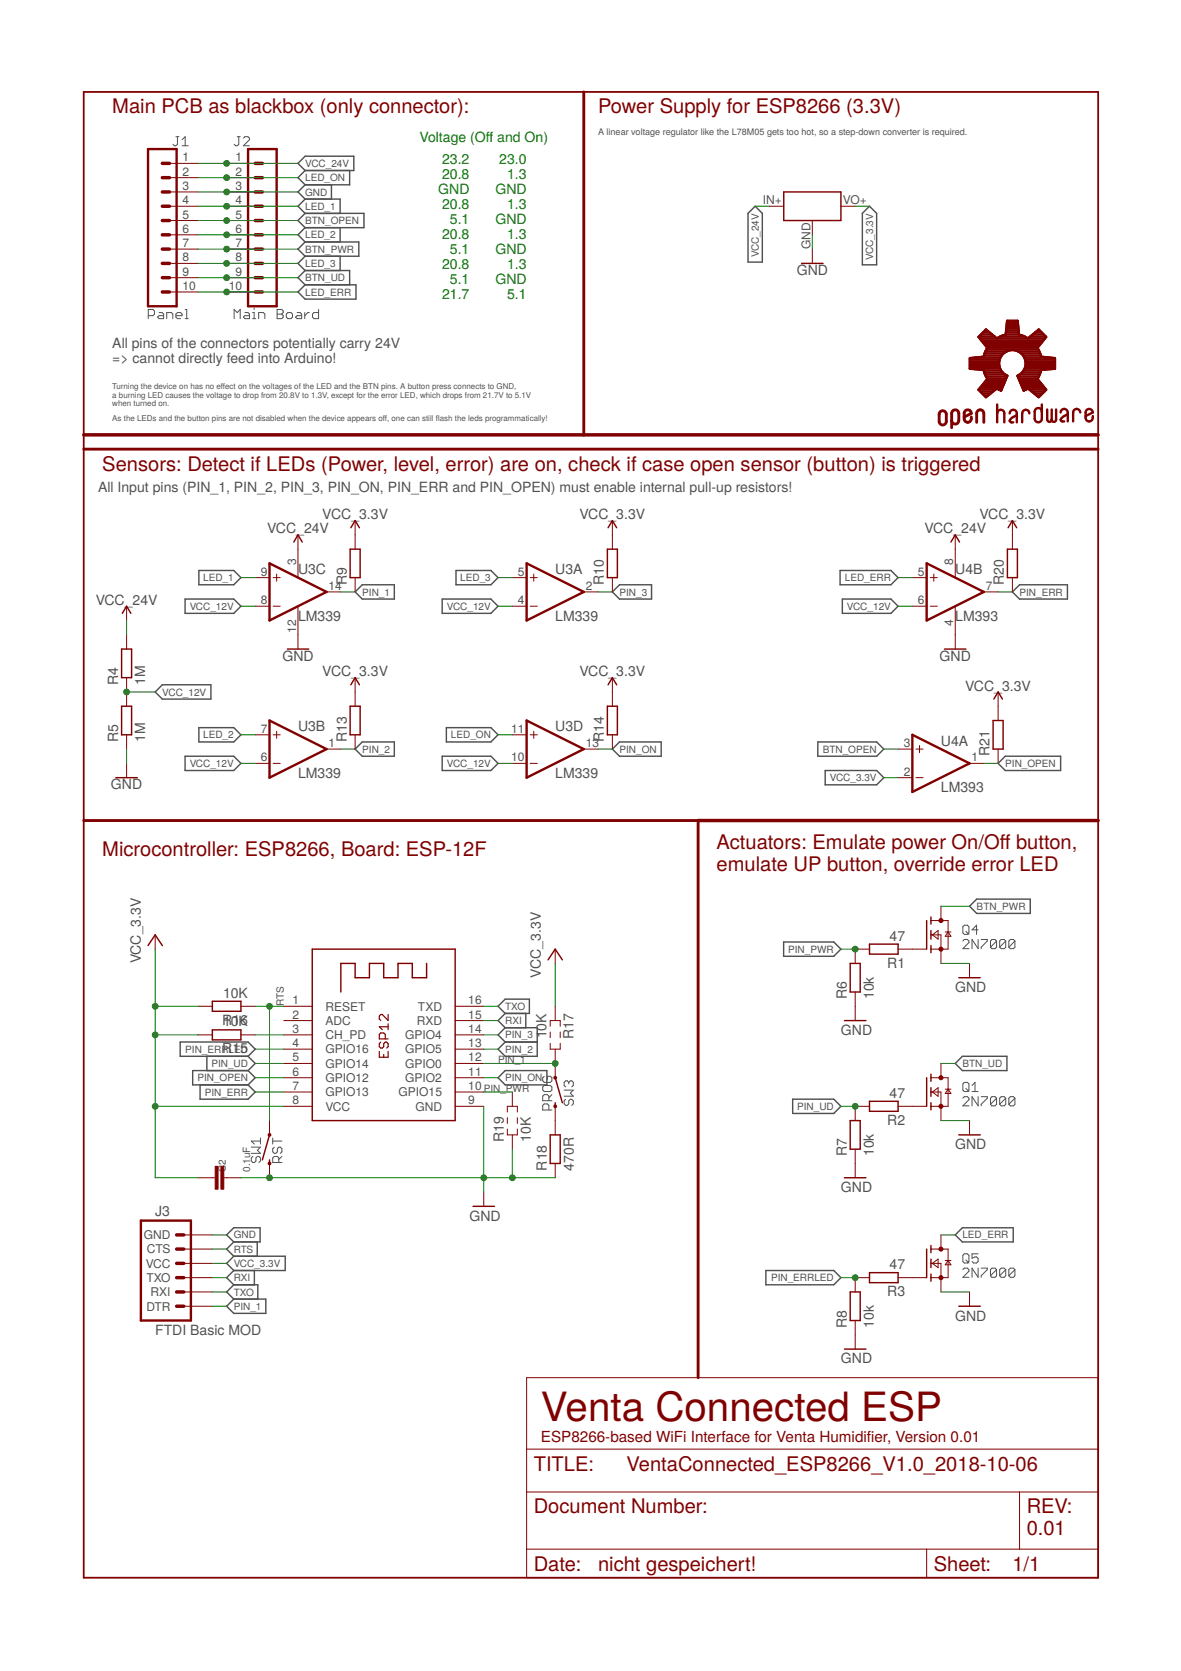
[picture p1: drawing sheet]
<svg xmlns="http://www.w3.org/2000/svg" width="210mm" height="297mm" viewBox="0 0 210 297" stroke-linecap="round" stroke-linejoin="round" font-family="sans-serif">
<g fill="none" stroke="#505050" stroke-width=".18">
<path d="M31.3 24.3h.5M31.5 24.3v1.4l-.2 .2h-.3l-.3-.2M32.4 25.9h1M32.4 24.8l.5-.5v1.6M42.2 24.3h.5M42.4 24.3v1.4l-.2 .2h-.3l-.3-.2M43.3 24.6l.2-.3h.6l.2 .3v.2l-1 1.1h1M26.4 56.1h.8l.3-.3v-.5l-.3-.3h-.8v1.6M28.3 55.6h.5l.3 .2v.8h-.8l-.3-.2 .3-.3h.8M29.6 56.6v-1h.9l.2 .2v.8M31.3 56.1h1.1v-.3l-.3-.2h-.6l-.2 .2v.6l.2 .2h.6M32.9 56.6h.5"/>
<path d="M32.9 55h.3v1.6M41.6 56.6v-1.6l.6 .6 .5-.6v1.6M43.5 55.6h.6l.2 .2v.8h-.8l-.2-.2 .2-.3h.8M44.9 55.6h.3v1M44.9 56.6h.5M45.2 54.8v.2M46 56.6v-1h.8l.3 .2v.8M49.3 55h.8l.2 .3v.3l-.2 .2 .2 .3v.3l-.2 .2h-.8zM49.3 55.8h.8M51.2 55.6h.5l.3 .2v.6l-.3 .2h-.5l-.3-.2v-.6zM52.8 55.6h.5l.3 .2v.8h-.8l-.3-.2 .3-.3h.8M54.2 55.6v1"/>
<path d="M55 55.6h-.3l-.5 .5M56.6 55v1.6h-.8l-.3-.2v-.6l.3-.2h.8M171.1 167.3l.3-.3h.5l.3 .3v.3l-1.1 1h1.1M171.4 164.5h.5l.3 .2v1.1l-.3 .3h-.5l-.3-.3v-1.1zM171.7 165.6l.5 .5M173.8 167v1.6l-1-1.6v1.6M173.8 165.3h-1l.8-.8v1.6M174.4 167h1.1v.3l-1.1 1.1v.2M177.1 167.3v1.1l-.3 .2h-.5l-.3-.2M177.1 167.3l-.3-.3h-.5l-.3 .3v1.1M177.1 167.3l-1.1 1.1M178.8 167.3v1.1l-.3 .2h-.6l-.2-.2"/>
<path d="M178.8 167.3l-.3-.3h-.6l-.2 .3v1.1M178.8 167.3l-1.1 1.1M180.4 167.3v1.1l-.3 .2h-.5l-.3-.2M180.4 167.3l-.3-.3h-.5l-.3 .3v1.1M180.4 167.3l-1.1 1.1M96.7 191.3l-.2 .3v.5l.2 .3h1.1l.3-.3v-.5l-.3-.3h-.5v.6M96.7 193h1.1l.3 .2v.6l-.3 .2h-1.1l-.2-.2v-.6zM97.6 197.3v-.8l-.3-.3h-.6l-.2 .3v.8h1.6M97.6 195.7v-.8l-.3-.3h-.6l-.2 .3v.8h1.6M98.1 194.6l-.5 .5M100.3 193.8h1.6l-.5 .5 .5 .6h-1.6M100.5 195.4l-.2 .3v.5l.2 .3h.3l.3-.3v-.5l.3-.3h.2l.3 .3v.5l-.3 .3"/>
<path d="M101.1 192.4l-.3-.3h-.3l-.2 .3v.6l.2 .2M101.1 192.4v.3M101.1 192.4l.3-.3h.2l.3 .3v.6l-.3 .2M171.1 195.2l.3-.3h.5l.3 .3v.3l-1.1 1.1h1.1M171.4 192.4h.5l.3 .3v1.1l-.3 .2h-.5l-.3-.2v-1.1zM171.7 193.5l.5 .5M172.8 194h1M172.8 193l.5-.6v1.6M173.8 194.9v1.7l-1-1.7v1.7M174.4 194.9h1.1v.3l-1.1 1.1v.3M177.1 195.2l-.3-.3h-.5l-.3 .3v1.1M177.1 195.2v1.1l-.3 .3h-.5l-.3-.3"/>
<path d="M177.1 195.2l-1.1 1.1M178.8 195.2l-.3-.3h-.6l-.2 .3v1.1M178.8 195.2v1.1l-.3 .3h-.6l-.2-.3M178.8 195.2l-1.1 1.1M180.4 195.2l-.3-.3h-.5l-.3 .3v1.1M180.4 195.2v1.1l-.3 .3h-.5l-.3-.3M180.4 195.2l-1.1 1.1M44.7 203.9h1.6l-.6 .6 .6 .5h-1.6M44.9 205.6l-.2 .2v.6l.2 .3h.3l.3-.3v-.6l.2-.2h.3l.3 .2v.6l-.3 .3M46.3 202.8h-1.6l.5 .6M46.3 202.3v1.1M48.5 202.3v1.1"/>
<path d="M48.5 202.8h1.6M48.7 203.9l-.2 .3v.5l.2 .3h.3l.3-.3v-.5l.3-.3h.2l.3 .3v.5l-.3 .3M49.6 206.7v-.9l-.3-.2h-.6l-.2 .2v.9h1.6M50.1 205.6l-.5 .5M171.1 225.7l.3-.3h.5l.3 .3v.3l-1.1 1.1h1.1M171.4 222.9h.5l.3 .3v1l-.3 .3h-.5l-.3-.3v-1zM171.7 224l.5 .5M173.8 222.9h-1v.8l.8-.3 .2 .3v.5l-.2 .3h-.6l-.2-.3M173.8 225.4v1.7l-1-1.7v1.7M174.4 225.4h1.1v.3l-1.1 1.1v.3M177.1 225.7l-.3-.3h-.5l-.3 .3v1.1M177.1 225.7v1.1l-.3 .3h-.5l-.3-.3"/>
<path d="M177.1 225.7l-1.1 1.1M178.8 225.7l-.3-.3h-.6l-.2 .3v1.1M178.8 225.7v1.1l-.3 .3h-.6l-.2-.3M178.8 225.7l-1.1 1.1M180.4 225.7l-.3-.3h-.5l-.3 .3v1.1M180.4 225.7v1.1l-.3 .3h-.5l-.3-.3M180.4 225.7l-1.1 1.1"/>
</g>
<g fill="none" stroke="#505050" stroke-width=".25">
<path d="M53 29l1.2-1.2h8.7v2.5h-8.7zM54.2 32.9l-1.2 1.2 1.2 1.3M54.2 35.4h6.3v2.5M54.2 30.3l-1.2 1.3 1.2 1.3M54.2 35.4l-1.2 1.3 1.2 1.2M54.2 37.9h10.5v2.6h-10.5M54.2 37.9l-1.2 1.3 1.2 1.3M58.9 32.9v2.5M62.1 30.3v2.6h-7.9M134.2 36.7l1.3 1.2v8.7h-2.6v-8.7zM153.3 37.9l1.2-1.2 1.3 1.2v9.2h-2.5zM53 51.9l1.2-1.3h9.1v2.6h-9.1z"/>
<path d="M54.2 48.1h7.9v2.5M54.2 40.5l-1.2 1.2 1.2 1.3M54.2 43h9.6v2.6h-9.6M54.2 45.6l-1.2 1.2 1.2 1.3M54.2 43l-1.2 1.3 1.2 1.3M54.2 48.1l-1.2 1.3 1.2 1.2M60.5 40.5v2.5M60.5 45.6v2.5M32.9 106.5h8.7l1.2 1.3-1.2 1.2h-8.7zM35.3 101.4h6.3l1.2 1.3-1.2 1.2h-6.3zM64.4 103.9h5.7v2.6h-5.7l-1.3-1.3zM78.6 106.5h8.6l1.3 1.3-1.3 1.2h-8.6z"/>
<path d="M81 101.4h6.2l1.3 1.3-1.3 1.2h-6.2zM110.1 103.9h5.7v2.6h-5.7l-1.3-1.3zM149.3 101.4h9l1.3 1.3-1.3 1.2h-9zM149.7 106.5h8.6l1.3 1.3-1.3 1.2h-8.6zM181.2 103.9h8.5v2.6h-8.5l-1.3-1.3zM27.6 123l1.3-1.3h8.6v2.6h-8.6zM32.9 134.4h8.7l1.2 1.3-1.2 1.3h-8.7zM35.3 129.3h6.3l1.2 1.3-1.2 1.3h-6.3zM64.4 131.9h5.7v2.5h-5.7l-1.3-1.2zM78.6 134.4h8.6l1.3 1.3-1.3 1.3h-8.6zM79.3 129.3h7.9l1.3 1.3-1.3 1.3h-7.9zM110.1 131.9h7.4v2.5h-7.4l-1.3-1.2z"/>
<path d="M145.4 131.9h10.4l1.3 1.3-1.3 1.2h-10.4zM146.7 137h9.1l1.3 1.2-1.3 1.3h-9.1zM178.7 134.4h9.8v2.6h-9.8l-1.3-1.3zM88.5 178.9l1.3-1.3h4.3v2.5h-4.3zM139.3 167.4h8.9l1.3 1.3-1.3 1.3h-8.9zM172.3 161.1l1.3-1.3h9.5v2.6h-9.5zM32 185.2h12.1l1.3 1.3-1.3 1.3h-12.1zM35.6 192.8v2.6h8.5l1.3-1.3-1.3-1.3M36.8 187.8v2.5M44.1 187.8l1.3 1.2-1.3 1.3M44.1 190.3h-9.9v2.5h9.9M44.1 190.3l1.3 1.3-1.3 1.2"/>
<path d="M89.8 190.3h7.4v2.5h-7.4l-1.3-1.2zM89.8 182.7h5.7v5.1h-5.7l-1.3-1.3 1.3-1.3M89.8 182.7l-1.3 1.3 1.3 1.2M89.8 185.2h5.7M89.8 180.1l-1.3 1.3 1.3 1.3M93.5 180.1v2.6M140.9 195.4h7.3l1.3 1.3-1.3 1.2h-7.3zM169.8 189l1.2-1.2h8v2.5h-8zM40.3 219.5l1.3-1.3h4.6v2.6h-4.6zM171 218.2h9.1v2.6h-9.1l-1.2-1.3zM40.3 232.2l1.3-1.3h5.6v2.6h-5.6zM41.6 220.8l-1.3 1.2 1.3 1.3"/>
<path d="M41.6 223.3l-1.3 1.3 1.3 1.2M41.6 223.3h9.1v2.5h-9.1M41.6 225.8l-1.3 1.3 1.3 1.3M41.6 228.4l-1.3 1.3 1.3 1.2M41.6 228.4h4.2v2.5M45.2 225.8v2.6M45.7 220.8v2.5M136.1 225.8h12.1l1.3 1.3-1.3 1.3h-12.1z"/>
</g>
<path d="M103.8 16.3v61M14.9 79.8h180.3M167.2 73.1l.5-.1 .5 .4v1.5a.63 .63 0 0 1-.6 .6 .63 .63 0 0 1-.7-.6v-1.5zM169.1 74.8a.63 .63 0 0 0 .7 .6 .63 .63 0 0 0 .6-.6v-1.3a.63 .63 0 0 0-.6-.6 .63 .63 0 0 0-.7 .6v2.5M171.4 74.1l1.2-.6a.63 .63 0 0 0-.6-.6 .63 .63 0 0 0-.6 .6v.9a.67 .67 0 0 0 .8 .7 .67 .67 0 0 0 .4-1M173.6 75.1v-1.6a.63 .63 0 0 1 .6-.6 .63 .63 0 0 1 .7 .6v1.6M14.9 145.9h109.2v99" fill="none" stroke="#800000" stroke-width=".51"/>
<g fill="none" stroke="#800000" stroke-width=".61">
<path d="M28.9 31.6h1.2M28.9 36.7h1.2M28.9 39.2h1.2M28.9 29h1.2M28.9 34.1h1.2M45.4 31.6h1.2M45.4 36.7h1.2M45.4 39.2h1.2M45.4 29h1.2M45.4 34.1h1.2M28.9 41.7h1.2M28.9 46.8h1.2"/>
<path d="M28.9 51.9h1.2M28.9 44.3h1.2M28.9 49.4h1.2M45.4 41.7h1.2M45.4 46.8h1.2M45.4 51.9h1.2M45.4 44.3h1.2M45.4 49.4h1.2M14.9 77.3h180.3M124.1 145.9h71.1M31.4 219.5h1.3M31.4 227.1h1.3"/>
<path d="M31.4 229.7h1.3M31.4 232.2h1.3M31.4 222h1.3M31.4 224.6h1.3"/>
</g>
<g fill="none" stroke="#800000" stroke-width=".25">
<path d="M139.3 34.1h10.2v5.1h-10.2zM142.5 46.8h3.8M52.2 96.4l.8-1.3 .7 1.3M62.2 97.6h1.8v5.1h-1.8zM62.4 93.8l.7-1.3 .8 1.3M107.9 97.6h1.8v5.1h-1.8zM108.1 93.8l.7-1.3 .8 1.3M169 96.4l.8-1.3 .7 1.3M179 97.6h1.8v5.1h-1.8zM179.2 93.8l.7-1.3 .8 1.3M21.6 115.4h1.8v5.1h-1.8zM21.7 109l.8-1.2 .8 1.2"/>
<path d="M51.1 115.4h3.8M167.9 115.4h3.8M20.6 138.2h3.8M21.6 125.5h1.8v5.1h-1.8zM62.2 125.5h1.8v5.1h-1.8zM62.4 121.7l.7-1.2 .8 1.2M107.9 125.5h1.8v5.1h-1.8zM108.1 121.7l.7-1.2 .8 1.2M176.5 128.1h1.8v5.1h-1.8zM176.6 124.3l.8-1.3 .8 1.3M26.3 168.1l1.3-1.9 1.3 1.9M37.7 178h5.1v1.8h-5.1z"/>
<path d="M55.5 168.7h25.4v30.5h-25.4zM75.8 171.3v2.5h-2.5v-2.5h-2.6v2.5h-2.5v-2.5h-2.5v2.5h-2.6v-2.5h-2.5v5M97.4 170.6l1.3-1.9 1.2 1.9M151.1 171.3h1.8v5h-1.8zM154.5 167.8h5.1v1.8h-5.1zM164.7 163.6v5.1M165.5 163v1.3M165.5 165.4v1.5M165.5 168.1v1.3M170.4 173.8h3.8M37.7 183.1h5.1v1.7h-5.1zM98.7 196v.7"/>
<path d="M98.7 191.6l1.2 4.4M150.1 181.4h3.8M151.1 199.2h1.8v5.1h-1.8zM154.5 195.8h5.1v1.7h-5.1zM164.7 191.6v5.1M165.5 190.9v1.3M165.5 193.4v1.5M165.5 196v1.3M47.9 206.2v.6M47.9 201.7l-1.3 4.5M84.1 214.4h3.8M97.8 201.7h1.8v5.1h-1.8z"/>
<path d="M150.1 209.4h3.8M170.4 201.7h3.8M150.1 239.8h3.8M151.1 229.7h1.8v5h-1.8zM154.5 226.2h5.1v1.8h-5.1zM164.7 222v5.1M165.5 221.4v1.3M165.5 223.8v1.5M165.5 226.5v1.3M170.4 232.2h3.8"/>
</g>
<g fill="none" stroke="#800000" stroke-width=".18">
<path d="M30.1 36.7h5.1M30.1 31.6h5.1M30.1 39.2h5.1M30.1 34.1h5.1M30.1 29h5.1M40.3 36.7h5.1M40.3 31.6h5.1M40.3 39.2h5.1M40.3 34.1h5.1M40.3 29h5.1M136.8 36.7h2.5M144.4 39.2v2.5"/>
<path d="M149.5 36.7h2.5M30.1 51.9h5.1M30.1 46.8h5.1M30.1 41.7h5.1M30.1 49.4h5.1M30.1 44.3h5.1M40.3 51.9h5.1M40.3 46.8h5.1M40.3 41.7h5.1M40.3 49.4h5.1M40.3 44.3h5.1M144.4 44.3v2.5"/>
<path d="M53 95.1v7.6M63.1 92.5v5.1M108.8 92.5v5.1M169.8 95.1v7.6M179.9 92.5v5.1M22.5 107.8v2.5M22.5 112.8v2.6M45.4 102.7h2.5M45.4 107.8h2.5M48.5 102.7h1.3M48.5 107.8h1.3M49.2 102v1.3"/>
<path d="M53 107.8v7.6M58 105.2h2.6M63.1 102.7v2.5M91.1 102.7h2.5M91.1 107.8h2.5M94.2 102.7h1.3M94.2 107.8h1.3M94.9 102v1.3M103.8 105.2h2.5M108.8 102.7v2.5M162.2 102.7h2.5M162.2 107.8h2.5"/>
<path d="M165.3 102.7h1.3M165.3 107.8h1.3M166 102v1.3M169.8 107.8v7.6M174.9 105.2h2.5M179.9 102.7v2.5M22.5 120.5v5M22.5 130.6v2.6M22.5 135.7v2.5M45.4 135.7h2.5M45.4 130.6h2.5M48.5 135.7h1.3"/>
<path d="M48.5 130.6h1.3M49.2 130v1.3M58 133.2h2.6M63.1 120.5v5M63.1 130.6v2.6M91.1 135.7h2.5M91.1 130.6h2.5M94.2 135.7h1.3M94.2 130.6h1.3M94.9 130v1.3M103.8 133.2h2.5M108.8 120.5v5"/>
<path d="M108.8 130.6v2.6M159.6 133.2h2.6M159.6 138.2h2.6M162.8 133.2h1.3M162.8 138.2h1.3M163.4 132.5v1.3M172.3 135.7h2.6M177.4 123v5.1M177.4 133.2v2.5M27.6 166.2v2.5M35.2 178.9h2.5M42.8 178.9h2.6"/>
<path d="M50.4 178.9h5.1M80.9 178.9h5.1M98.7 168.7v2.6M98.7 178.9v2.5M152 176.3v5.1M154.5 168.7h-2.5v2.6M159.6 168.7h5.1M165.5 163.6h3v5.1h-3M165.5 166.2h1.7v5.1M165.7 166.2l1-.8v1.5zM167.2 161.1v2.5M168 165.7h1"/>
<path d="M168.5 165.7l.5 .7h-1zM172.3 171.3v2.5M35.2 184h2.5M42.8 184h2.6M47.9 199.2v2.5M50.4 196.7h5.1M50.4 181.4h5.1M50.4 184h5.1M50.4 186.5h5.1M50.4 189h5.1M50.4 191.6h5.1M50.4 194.1h5.1"/>
<path d="M80.9 196.7h5.1M80.9 181.4h5.1M80.9 184h5.1M80.9 186.5h5.1M80.9 189h5.1M80.9 191.6h5.1M80.9 194.1h5.1M90.2 197.7v-1h1.7v1M90.2 198.7v1M91.1 194.1v2.6M91.9 198.7v1M97.8 182.4v-1h1.8v1"/>
<path d="M97.8 185.5v1h1.8v-1M97.8 183.5v1M98.7 186.5v5.1M98.7 196.7v5M99.6 183.5v1M154.5 196.7h-2.5v2.5M159.6 196.7h5.1M165.5 191.6h3v5.1h-3M165.5 194.1h1.7v5.1M165.7 194.1l1-.7v1.5zM167.2 189v2.6M168 193.6h1"/>
<path d="M168.5 193.6l.5 .8h-1zM172.3 199.2v2.5M32.7 219.5h5M35.2 209.4h3M39.8 209.4h3M47.9 206.8v2.6M86 211.9v2.5M90.2 200.7v1h1.7v-1M91.1 201.7v2.6M98.7 206.8v2.6M152 204.3v5.1M167.2 219.5v2.5"/>
<path d="M32.7 232.2h5M32.7 229.7h5M32.7 227.1h5M32.7 224.6h5M32.7 222h5M152 234.7v5.1M154.5 227.1h-2.5v2.6M159.6 227.1h5.1M165.5 222h3v5.1h-3M165.5 224.6h1.7v5.1M165.7 224.6l1-.8v1.5zM168 224.1h1"/>
<path d="M168.5 224.1l.5 .7h-1zM172.3 229.7v2.5M93.6 244.9h101.6v35.6h-101.6zM93.6 257.6h101.6M93.6 265.2h101.6M93.6 275.4h101.6M164.7 275.4v5.1M181.2 265.2v10.2"/>
</g>
<g fill="none" stroke="#800000" stroke-width=".42">
<path d="M26.3 26.5h5.1v27.9h-5.1zM44.1 26.5h5.1v27.9h-5.1zM174 59.8h2.8M174.4 59.5h1.9M174.8 59.1h1.1M175.1 58.7h.3M177.8 59.8h4.3M178.8 59.5l-1.6 .7M178.8 59.5l.2-2.5h1.9l.2 2.5M178.8 59.5h2.3M178.8 59.1h2.3M178.8 58.7h2.2"/>
<path d="M178.9 58.3h2.1M178.9 58h2.1M178.9 57.6h2M179 57.2h1.9M181.1 59.5l1.6 .7M183.1 59.8h2.8M183.6 59.5h1.9M184 59.1h1.1M184.5 58.7h.2M172.4 65.4h5.3M172.4 65.1h5.2M172.4 64.7h5.2"/>
<path d="M172.4 64.3h5.2M172.4 63.9h5.3M173.2 63.6h4.6M174 69.2h3M174.2 60.2h11.5M174.2 69.6h2.3M174.3 68.8h3.9M174.5 60.6h10.9M174.6 69.9h1.4M174.6 68.5h3.7M174.8 61h10.3M174.8 65.8l.7 1.6"/>
<path d="M174.8 63.4l-2.4 .3v1.8l2.4 .3M174.8 65.8h3.1M174.9 63.2h3.1M174.9 68.1h3.6M175 70.3h.6M175 66.2h3.2M175 62.8h3.4M175.1 66.6h3.5M175.1 61.3h9.7M175.2 62.5h3.7M175.2 67.7h3.4M175.3 67h3.7"/>
<path d="M175.3 62.1h9.2M175.4 61.7h9.1M175.5 67.3h3.3M175.5 61.8l-.7 1.6M175.5 67.4l-1.6 1.9 1.3 1.3 2-1.6M177.2 69l.7 .4M177.2 60.2l-2-1.6-1.3 1.3 1.6 1.9M177.2 73.5a.63 .63 0 0 1 .7-.6 .63 .63 0 0 1 .6 .6v1.6M177.2 71.9v3.2M177.4 69.2h.6M177.5 64.6l.1 .4a2.4 2.4 0 0 0 1.4 1.8M177.5 64.6a2.39 2.39 0 0 1 3.8-2 2.39 2.39 0 0 1-.5 4.2"/>
<path d="M177.5 64.6l.3 1 .4 .6M177.5 64.6a2.38 2.38 0 0 1 3.1-2.3 2.38 2.38 0 0 1 1.3 3.6M178.2 66.2l.8 .6M179 66.8l-1.1 2.6M179.5 73.5a.63 .63 0 0 1 .6-.6 .63 .63 0 0 1 .6 .6v1.6M180.7 73.8a1.59 1.59 0 0 0-1.2 1.1l.2 .2h.4M180.8 66.8l1.1 2.6M180.9 67h3.7M181 62.5h3.7M181.1 67.3h3.3M181.2 67.7h3.4M181.3 66.6h3.5"/>
<path d="M181.4 68.1h3.6M181.5 68.5h3.8M181.5 62.8h3.4M181.7 68.8h3.9M181.7 66.2h3.2M181.8 69.2h.6M181.9 63.2h3.1M181.9 65.9l-.4 .5-.7 .4M182 65.8h3M182.1 63.6h4.5M182.2 65.4h5.3M182.2 63.9h5.3"/>
<path d="M182.3 65.1h5.2M182.3 64.3h5.2M182.3 64.7h5.2M182.7 69l-.8 .4M182.7 60.2l1.9-1.6 1.3 1.3-1.5 1.9M182.9 69.2h3M182.9 73.5a.63 .63 0 0 0-.6-.6 .63 .63 0 0 0-.6 .6v1.6M183.4 69.6h2.3M183.8 69.9h1.5M184.3 70.3h.6M184.4 61.8l.6 1.6M184.4 67.4l1.5 1.9-1.3 1.3-1.9-1.6"/>
<path d="M185 65.8l-.6 1.6M185 63.4l2.5 .3v1.8l-2.5 .3M185.2 71.9v2.5a.63 .63 0 0 1-.7 .7 .63 .63 0 0 1-.6-.7v-1.2a.63 .63 0 0 1 .6-.7 .63 .63 0 0 1 .7 .7M186.1 72.8v1.8a.4 .4 0 0 0 .4 .4 .4 .4 0 0 0 .4-.4 .39 .39 0 0 0 .4 .4 .39 .39 0 0 0 .4-.4v-1.8M186.9 72.8v2M188.5 73.3a.63 .63 0 0 1 .6-.6 .63 .63 0 0 1 .7 .6v1.6M189.8 73.6a1.65 1.65 0 0 0-1.3 1.1l.2 .2h.4M192 73.3a.63 .63 0 0 0-.6-.6 .63 .63 0 0 0-.7 .6v1.6M193 74l1.2-.7a.63 .63 0 0 0-.6-.6 .63 .63 0 0 0-.6 .6v1a.67 .67 0 0 0 .8 .6 .67 .67 0 0 0 .4-.9M47.9 100.1l10.1 5.1-10.1 5.1zM93.6 100.1l10.2 5.1-10.2 5.1zM164.7 100.1l10.2 5.1-10.2 5.1z"/>
<path d="M47.9 128.1l10.1 5.1-10.1 5zM93.6 128.1l10.2 5.1-10.2 5zM162.2 130.6l10.1 5.1-10.1 5.1zM25 217h8.9v17.7h-8.9z"/>
<circle cx="98.7" cy="191.6" r=".13"/>
<circle cx="98.7" cy="196.7" r=".13"/>
<circle cx="47.9" cy="201.7" r=".13"/>
<circle cx="47.9" cy="206.8" r=".13"/>
</g>
<g fill="#800000" stroke="#800000" stroke-width=".18">
<path d="M38.2 207.3h.6v4.1h-.6z"/>
<path d="M39.3 207.3h.5v4.1h-.5z"/>
</g>
<path d="M67.4 186.9v1h1.6v-1M67.7 185.3l-.3 .2v.6l.3 .2h.2l.3-.2v-.6l.3-.2h.2l.3 .2v.6l-.3 .2M68.2 187.4v.5M68.5 184.7v-.8l-.3-.3h-.5l-.3 .3v.8h1.6M69 180.3v1.1l-1.1-1.1h-.2l-.3 .3v.5l.3 .3M69 182v1M69 182.5h-1.6l.5 .5" fill="none" stroke="#800000" stroke-width=".21"/>
<path d="M14.9 16.3h180.3v264.2h-180.3z" fill="none" stroke="#800000" stroke-width=".32"/>
<g fill="#800000" stroke="#800000" stroke-width=".18">
<circle cx="167.2" cy="168.7" r=".36"/>
<circle cx="167.2" cy="163.6" r=".36"/>
<circle cx="167.2" cy="196.7" r=".36"/>
<circle cx="167.2" cy="191.6" r=".36"/>
<circle cx="167.2" cy="227.1" r=".36"/>
<circle cx="167.2" cy="222" r=".36"/>
</g>
<g fill="none" stroke="#008000" stroke-width=".18">
<path d="M35.2 34.1h17.8M35.2 31.6h17.8M35.2 36.7h17.8M35.2 39.2h17.8M35.2 29h17.8M134.2 36.7h2.6M152 36.7h2.5M35.2 41.7h17.8M35.2 46.8h17.8M35.2 51.9h17.8M35.2 44.3h17.8M35.2 49.4h17.8"/>
<path d="M144.4 41.7v2.6M22.5 110.3v2.5M42.8 102.7h2.6M42.8 107.8h2.6M60.6 105.2h2.5M88.5 102.7h2.6M88.5 107.8h2.6M106.3 105.2h2.5M159.6 102.7h2.6M159.6 107.8h2.6M177.4 105.2h2.5M22.5 133.2v2.5"/>
<path d="M22.5 123h5.1M42.8 130.6h2.6M42.8 135.7h2.6M60.6 133.2h2.5M88.5 130.6h2.6M88.5 135.7h2.6M106.3 133.2h2.5M157.1 133.2h2.5M157.1 138.2h2.5M174.9 135.7h2.5M27.6 168.7v40.7h7.6M27.6 178.9h7.6"/>
<path d="M45.4 178.9h5M47.9 178.9v20.3M86 178.9h2.5M98.7 171.3v7.6M149.5 168.7h2.5M167.2 171.3h5.1M167.2 161.1h5.1M27.6 196.7h22.8M27.6 184h7.6M45.4 194.1h5M45.4 189h5M45.4 184h5"/>
<path d="M45.4 191.6h5M45.4 186.5h5M86 194.1h5.1M86 189h12.7M86 196.7v15.2M86 184h2.5M86 191.6h2.5M86 186.5h2.5M86 181.4h2.5M149.5 196.7h2.5M167.2 189h2.6M167.2 199.2h5.1"/>
<path d="M37.7 219.5h2.6M42.8 209.4h55.9M91.1 204.3v5.1M167.2 219.5h2.6M37.7 229.7h2.6M37.7 224.6h2.6M37.7 232.2h2.6M37.7 227.1h2.6M37.7 222h2.6M149.5 227.1h2.5M167.2 229.7h5.1"/>
</g>
<g fill="#008000" stroke="#008000" stroke-width=".18">
<circle cx="152" cy="168.7" r=".51"/>
<circle cx="152" cy="196.7" r=".51"/>
<circle cx="40.3" cy="34.1" r=".51"/>
<circle cx="86" cy="209.4" r=".51"/>
<circle cx="91.1" cy="209.4" r=".51"/>
<circle cx="47.9" cy="209.4" r=".51"/>
<circle cx="40.3" cy="31.6" r=".51"/>
<circle cx="40.3" cy="36.7" r=".51"/>
<circle cx="40.3" cy="41.7" r=".51"/>
<circle cx="40.3" cy="46.8" r=".51"/>
<circle cx="40.3" cy="51.9" r=".51"/>
<circle cx="40.3" cy="39.2" r=".51"/>
<circle cx="40.3" cy="44.3" r=".51"/>
<circle cx="40.3" cy="49.4" r=".51"/>
<circle cx="40.3" cy="29" r=".51"/>
<circle cx="27.6" cy="178.9" r=".51"/>
<circle cx="27.6" cy="184" r=".51"/>
<circle cx="27.6" cy="196.7" r=".51"/>
<circle cx="98.7" cy="189" r=".51"/>
<circle cx="22.5" cy="123" r=".51"/>
<circle cx="152" cy="227.1" r=".51"/>
<circle cx="47.9" cy="178.9" r=".51"/>
</g>
<text font-size="7.2" fill="#800000" x="96.1" y="252.5">Venta Connected ESP</text>
<g font-size="3.6" fill="#800000">
<text x="20" y="20.2">Main PCB as blackbox (only connector):</text>
<text x="106.3" y="20.2">Power Supply for ESP8266 (3.3V)</text>
<text x="18.2" y="83.6">Sensors: Detect if LEDs (Power, level, error) are on, check if case open sensor (button) is triggered</text>
<text x="18.2" y="152.2">Microcontroller: ESP8266, Board: ESP-12F</text>
<text x="127.4" y="150.9">Actuators: Emulate power On/Of button,</text>
<text x="127.4" y="154.8">emulate UP button, override error LED</text>
<text x="177.7" y="150.9">f</text>
<text x="94.9" y="261.4">TITLE:</text>
<text x="111.4" y="261.4">VentaConnected_ESP8266_V1.0_2018-10-06</text>
<text x="94.9" y="269">Document Number:</text>
<text x="182.5" y="269">REV:</text>
<text x="182.5" y="272.8">0.01</text>
<text x="94.9" y="279.2">Date:</text>
<text x="106.3" y="279.2">nicht gespeichert!</text>
<text x="166" y="279.2">Sheet:</text>
<text x="179.9" y="279.2">1/1</text>
</g>
<g font-size="2.7" fill="#800000">
<text x="96.1" y="256.3">ESP8266-based WiFi Interface for Venta Humidifer, Version 0.01</text>
<text x="154.1" y="256.3">i</text>
</g>
<g font-size="2.5" fill="#008000">
<text x="74.6" y="25.2">Voltage (Of and On)</text>
<text x="78.6" y="29.2">23.2</text>
<text x="86.4" y="25.2">f</text>
<text x="88.7" y="29.2">23.0</text>
<text x="77.9" y="34.5">GND</text>
<text x="78.6" y="31.8">20.8</text>
<text x="88.1" y="34.5">GND</text>
<text x="90.1" y="31.8">1.3</text>
<text x="78.6" y="37.2">20.8</text>
<text x="80" y="39.8">5.1</text>
<text x="88.1" y="39.8">GND</text>
<text x="90.1" y="37.2">1.3</text>
<text x="78.6" y="42.5">20.8</text>
<text x="78.6" y="47.8">20.8</text>
<text x="80" y="45.2">5.1</text>
<text x="88.1" y="45.2">GND</text>
<text x="90.1" y="42.5">1.3</text>
<text x="90.1" y="47.8">1.3</text>
<text x="78.6" y="53.2">21.7</text>
<text x="80" y="50.5">5.1</text>
<text x="88.1" y="50.5">GND</text>
<text x="90.1" y="53.2">5.1</text>
</g>
<g font-size="2.5" fill="#505050">
<text x="141.6" y="48.9">GND</text>
<text x="20" y="61.9">All pins of the connectors potentially carry 24V</text>
<text x="20" y="64.6">=&gt; cannot directly feed into Arduino!</text>
<text x="17.4" y="87.5">All Input pins (PIN_1, PIN_2, PIN_3, PIN_ON, PIN_ERR and PIN_OPEN) must enable internal pull-up resistors!</text>
<text x="47.5" y="94.8">VCC_24V</text>
<text x="57.3" y="92.3">VCC_3.3V</text>
<text x="103" y="92.3">VCC_3.3V</text>
<text x="164.3" y="94.8">VCC_24V</text>
<text x="174.1" y="92.3">VCC_3.3V</text>
<text x="17" y="107.5">VCC_24V</text>
<text x="53" y="102.1">U3C</text>
<text x="61.6" y="104" transform="rotate(-90 61.6 104)">R9</text>
<text x="98.7" y="102.1">U3A</text>
<text x="107.3" y="104" transform="rotate(-90 107.3 104)">R10</text>
<text x="169.8" y="102.1">U4B</text>
<text x="178.4" y="104" transform="rotate(-90 178.4 104)">R20</text>
<text x="53" y="110.3">LM339</text>
<text x="98.7" y="110.3">LM339</text>
<text x="169.8" y="110.3">LM393</text>
<text x="50.2" y="117.4">GND</text>
<text x="167" y="117.4">GND</text>
<text x="21" y="121.7" transform="rotate(-90 21 121.7)">R4</text>
<text x="25.8" y="121.7" transform="rotate(-90 25.8 121.7)">1M</text>
<text x="57.3" y="120.2">VCC_3.3V</text>
<text x="103" y="120.2">VCC_3.3V</text>
<text x="171.6" y="122.8">VCC_3.3V</text>
<text x="21" y="131.9" transform="rotate(-90 21 131.9)">R5</text>
<text x="25.8" y="131.9" transform="rotate(-90 25.8 131.9)">1M</text>
<text x="53" y="130">U3B</text>
<text x="61.6" y="131.9" transform="rotate(-90 61.6 131.9)">R13</text>
<text x="98.7" y="130">U3D</text>
<text x="107.3" y="131.9" transform="rotate(-90 107.3 131.9)">R14</text>
<text x="167.2" y="132.5">U4A</text>
<text x="175.9" y="134.4" transform="rotate(-90 175.9 134.4)">R21</text>
<text x="19.7" y="140.3">GND</text>
<text x="53" y="138.2">LM339</text>
<text x="98.7" y="138.2">LM339</text>
<text x="167.2" y="140.8">LM393</text>
<text x="158.1" y="167.2">47</text>
<text x="25" y="171.3" transform="rotate(-90 25 171.3)">VCC_3.3V</text>
<text x="96.1" y="173.8" transform="rotate(-90 96.1 173.8)">VCC_3.3V</text>
<text x="157.7" y="172">R1</text>
<text x="39.6" y="177.4">10K</text>
<text x="150.5" y="177.6" transform="rotate(-90 150.5 177.6)">R6</text>
<text x="155.3" y="177.6" transform="rotate(-90 155.3 177.6)">10k</text>
<text x="169.8" y="176.3">GND</text>
<text x="39.5" y="182.2">R16</text>
<text x="39.6" y="182.4">10K</text>
<text x="97.2" y="184.6" transform="rotate(-90 97.2 184.6)">10K</text>
<text x="102" y="184.7" transform="rotate(-90 102 184.7)">R17</text>
<text x="149.5" y="184">GND</text>
<text x="39.5" y="187.2">R15</text>
<text x="158.1" y="195.1">47</text>
<text x="89.6" y="203" transform="rotate(-90 89.6 203)">R19</text>
<text x="94.4" y="203" transform="rotate(-90 94.4 203)">10K</text>
<text x="157.7" y="199.9">R2</text>
<text x="97.2" y="208.1" transform="rotate(-90 97.2 208.1)">R18</text>
<text x="102" y="208.1" transform="rotate(-90 102 208.1)">470R</text>
<text x="150.5" y="205.5" transform="rotate(-90 150.5 205.5)">R7</text>
<text x="155.3" y="205.5" transform="rotate(-90 155.3 205.5)">10k</text>
<text x="169.8" y="204.3">GND</text>
<text x="149.5" y="211.9">GND</text>
<text x="27.6" y="216.2">J3</text>
<text x="83.4" y="217">GND</text>
<text x="158.1" y="225.6">47</text>
<text x="157.7" y="230.4">R3</text>
<text x="27.6" y="237.3">FTDI Basic MOD</text>
<text x="150.5" y="236" transform="rotate(-90 150.5 236)">R8</text>
<text x="155.3" y="236" transform="rotate(-90 155.3 236)">10k</text>
<text x="169.8" y="234.7">GND</text>
<text x="149.5" y="242.4">GND</text>
</g>
<g font-size="2.1" fill="#505050">
<text x="32.5" y="28.7">1</text>
<text x="41.8" y="28.7">1</text>
<text x="32.5" y="31.2">2</text>
<text x="32.5" y="33.8">3</text>
<text x="41.8" y="31.2">2</text>
<text x="41.8" y="33.8">3</text>
<text x="32.5" y="41.4">6</text>
<text x="32.5" y="36.3">4</text>
<text x="32.5" y="38.8">5</text>
<text x="41.8" y="41.4">6</text>
<text x="41.8" y="36.3">4</text>
<text x="41.8" y="38.8">5</text>
<text x="135.6" y="36.3">IN+</text>
<text x="149.8" y="36.3">VO+</text>
<text x="32.5" y="46.5">8</text>
<text x="32.5" y="43.9">7</text>
<text x="41.8" y="46.5">8</text>
<text x="41.8" y="43.9">7</text>
<text x="144" y="44.3" transform="rotate(-90 144 44.3)">GND</text>
<text x="32.5" y="51.5">10</text>
<text x="32.5" y="49">9</text>
<text x="40.6" y="51.5">10</text>
<text x="41.8" y="49">9</text>
<text x="52.6" y="100.4" transform="rotate(-90 52.6 100.4)">3</text>
<text x="169.4" y="100.4" transform="rotate(-90 169.4 100.4)">8</text>
<text x="46.4" y="107.4">8</text>
<text x="46.4" y="102.3">9</text>
<text x="58.4" y="104.9">14</text>
<text x="92.1" y="107.4">4</text>
<text x="92.1" y="102.3">5</text>
<text x="104.1" y="104.9">2</text>
<text x="163.2" y="107.4">6</text>
<text x="163.2" y="102.3">5</text>
<text x="175.2" y="104.9">7</text>
<text x="52.6" y="112.5" transform="rotate(-90 52.6 112.5)">12</text>
<text x="169.4" y="111.3" transform="rotate(-90 169.4 111.3)">4</text>
<text x="46.4" y="130.3">7</text>
<text x="90.9" y="130.3">11</text>
<text x="46.4" y="135.3">6</text>
<text x="58.4" y="132.8">1</text>
<text x="90.9" y="135.3">10</text>
<text x="104.1" y="132.8">13</text>
<text x="160.6" y="137.9">2</text>
<text x="160.6" y="132.8">3</text>
<text x="172.7" y="135.3">1</text>
<text x="52" y="178.5">1</text>
<text x="57.8" y="179.6">RESET</text>
<text x="74.3" y="179.6">TXD</text>
<text x="83.2" y="178.5">16</text>
<text x="52" y="181.1">2</text>
<text x="52" y="183.6">3</text>
<text x="57.8" y="182.2">ADC</text>
<text x="57.8" y="184.7">CH_PD</text>
<text x="72" y="184.7">GPIO4</text>
<text x="74.1" y="182.2">RXD</text>
<text x="83.2" y="183.6">14</text>
<text x="83.2" y="181.1">15</text>
<text x="52" y="186.1">4</text>
<text x="52" y="188.7">5</text>
<text x="52" y="191.2">6</text>
<text x="57.8" y="187.3">GPIO16</text>
<text x="57.8" y="189.8">GPIO14</text>
<text x="72" y="189.8">GPIO0</text>
<text x="72" y="187.3">GPIO5</text>
<text x="83.2" y="191.2">11</text>
<text x="83.2" y="188.7">12</text>
<text x="83.2" y="186.1">13</text>
<text x="52" y="193.8">7</text>
<text x="52" y="196.3">8</text>
<text x="57.8" y="192.3">GPIO12</text>
<text x="57.8" y="194.9">GPIO13</text>
<text x="57.8" y="197.4">VCC</text>
<text x="70.8" y="194.9">GPIO15</text>
<text x="72" y="192.3">GPIO2</text>
<text x="73.8" y="197.4">GND</text>
<text x="83.2" y="196.3">9</text>
<text x="83.2" y="193.8">10</text>
<text x="25.6" y="220.3">GND</text>
<text x="25.9" y="225.4">VCC</text>
<text x="26" y="227.9">TXO</text>
<text x="26.1" y="222.8">CTS</text>
<text x="26" y="233">DTR</text>
<text x="26.8" y="230.4">RXI</text>
</g>
<g font-size="1.8" fill="#505050">
<text x="54.2" y="29.7">VCC_24V</text>
<text x="54.2" y="34.8">GND</text>
<text x="54.2" y="32.2">LED_ON</text>
<text x="54.2" y="37.3">LED_1</text>
<text x="54.2" y="39.8">BTN_OPEN</text>
<text x="54.2" y="42.4">LED_2</text>
<text x="54.2" y="47.5">LED_3</text>
<text x="54.2" y="44.9">BTN_PWR</text>
<text x="134.9" y="45.8" transform="rotate(-90 134.9 45.8)">VCC_24V</text>
<text x="155.2" y="46.2" transform="rotate(-90 155.2 46.2)">VCC_3.3V</text>
<text x="54.2" y="52.5">LED_ERR</text>
<text x="54.2" y="50">BTN_UD</text>
<text x="36.1" y="103.3">LED_1</text>
<text x="64.4" y="105.9">PIN_1</text>
<text x="81.8" y="103.3">LED_3</text>
<text x="110.1" y="105.9">PIN_3</text>
<text x="150.2" y="103.3">LED_ERR</text>
<text x="181.2" y="105.9">PIN_ERR</text>
<text x="33.7" y="108.4">VCC_12V</text>
<text x="79.4" y="108.4">VCC_12V</text>
<text x="150.5" y="108.4">VCC_12V</text>
<text x="28.8" y="123.6">VCC_12V</text>
<text x="36.1" y="131.3">LED_2</text>
<text x="80.1" y="131.3">LED_ON</text>
<text x="33.7" y="136.3">VCC_12V</text>
<text x="64.4" y="133.8">PIN_2</text>
<text x="79.4" y="136.3">VCC_12V</text>
<text x="110.1" y="133.8">PIN_ON</text>
<text x="146.2" y="133.8">BTN_OPEN</text>
<text x="178.7" y="136.3">PIN_OPEN</text>
<text x="147.5" y="138.9">VCC_3.3V</text>
<text x="173.6" y="161.7">BTN_PWR</text>
<text x="140.1" y="169.4">PIN_PWR</text>
<text x="50.4" y="178.9" transform="rotate(-90 50.4 178.9)">RTS</text>
<text x="89.8" y="179.5">TXO</text>
<text x="89.8" y="184.6">PIN_3</text>
<text x="89.8" y="182.1">RXI</text>
<text x="32.9" y="187.1">PIN_ERRLED</text>
<text x="37.6" y="189.7">PIN_UD</text>
<text x="88.5" y="189">PIN_1</text>
<text x="89.8" y="187.1">PIN_2</text>
<text x="171" y="189.7">BTN_UD</text>
<text x="35.1" y="192.2">PIN_OPEN</text>
<text x="36.4" y="194.7">PIN_ERR</text>
<text x="86" y="194.1">PIN_PWR</text>
<text x="89.8" y="192.2">PIN_ON</text>
<text x="141.7" y="197.3">PIN_UD</text>
<text x="40.1" y="208.3" transform="rotate(-90 40.1 208.3)">C2</text>
<text x="44.5" y="208.3" transform="rotate(-90 44.5 208.3)">0.1uF</text>
<text x="41.5" y="220.1">GND</text>
<text x="171" y="220.1">LED_ERR</text>
<text x="41.5" y="225.2">VCC_3.3V</text>
<text x="41.5" y="227.8">RXI</text>
<text x="41.5" y="222.7">RTS</text>
<text x="137" y="227.8">PIN_ERRLED</text>
<text x="41.5" y="232.8">PIN_1</text>
<text x="41.5" y="230.3">TXO</text>
</g>
<text font-size="1.6" fill="#505050" x="106.3" y="24">A linear voltage regulator like the L78M05 gets too hot, so a step-down converter is required.</text>
<g font-size="1.4" fill="#505050">
<text x="20" y="69.2">Turning the device on has no efect on the voltages of the LED and the BTN pins. A button press connects to GND,</text>
<text x="20" y="70.7">a burning LED causes the voltage to drop from 20.8V to 1.3V, except for the error LED, which drops from 21.7V to 5.1V</text>
<text x="39.3" y="69.2">f</text>
<text x="20" y="72.2">when turned on.</text>
<text x="20" y="74.8">As the LEDs and the button pins are not disabled when the device appears of, one can still fash the leds programmatically!</text>
<text x="68" y="74.8">f</text>
<text x="77.5" y="74.8">l</text>
</g>
</svg>
